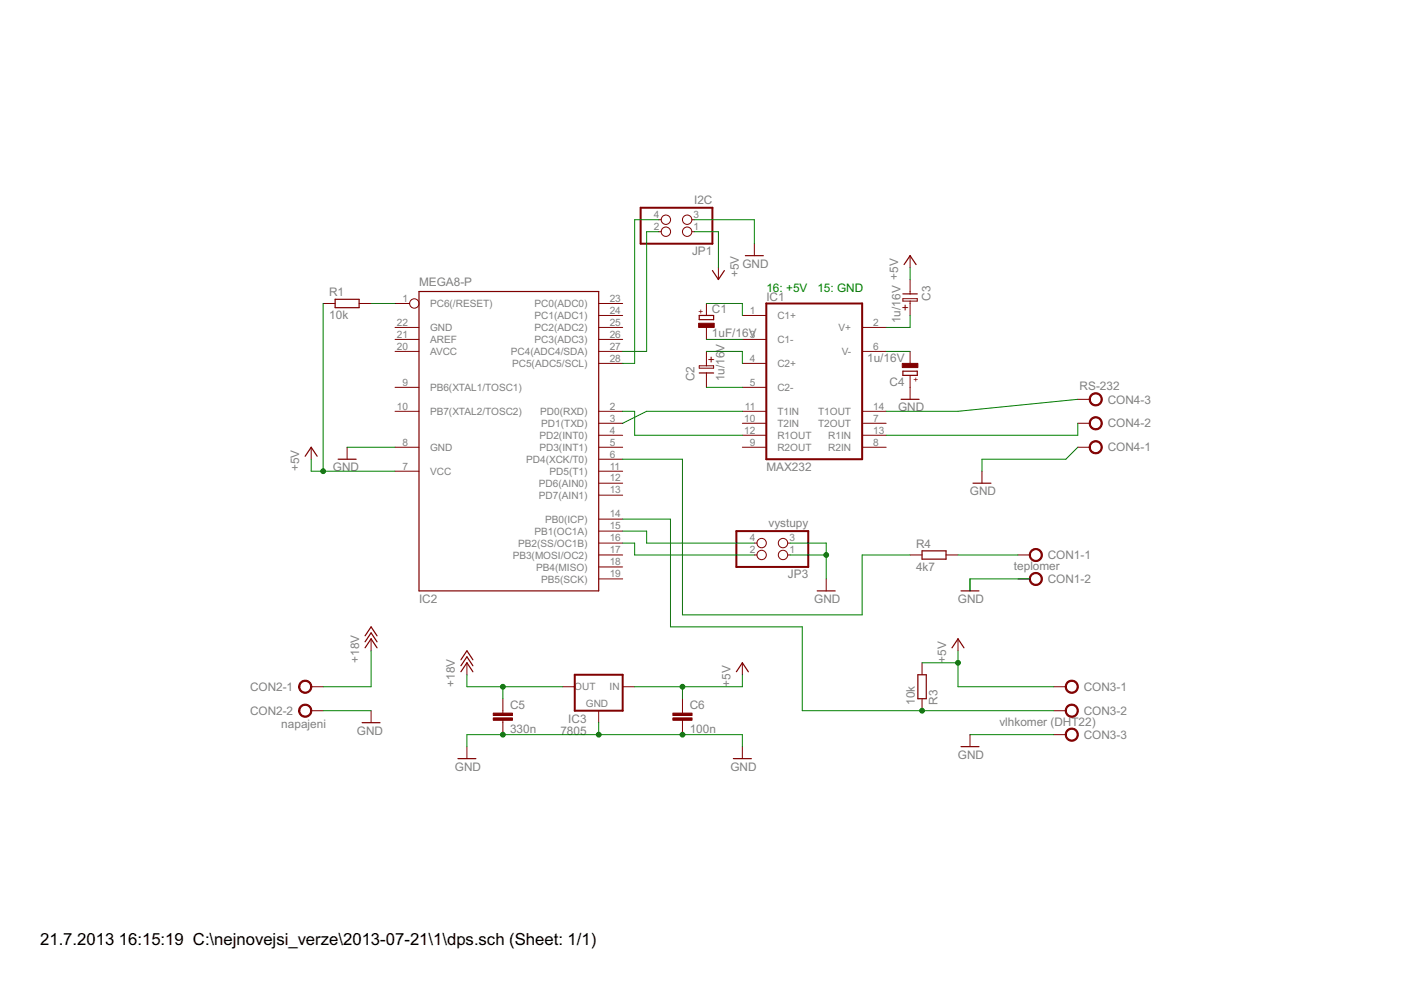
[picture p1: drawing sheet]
<svg xmlns="http://www.w3.org/2000/svg" width="297mm" height="210mm" viewBox="0 0 297 210" stroke-linecap="round" stroke-linejoin="round" font-family="sans-serif">
<path d="M135.8 44h15.2v7.7h-15.2zM162.5 64.3h20.3v33.1h-20.3zM156.1 112.6h15.3v7.6h-15.3zM121.9 143.1h10.1v7.6h-10.1z" fill="none" stroke="#800000" stroke-width=".42"/>
<g fill="none" stroke="#800000" stroke-width=".21">
<path d="M139.6 49.1h.6M139.6 46.6h.6M146.7 49.1h.5M146.7 46.6h.5M152.3 56.7v2.6M159.9 51.7v2.5M193 54.2v2.5M193 59.3v3M68.5 64.3h2.6M76.1 64.3h2.6M83.8 72h5M83.8 69.4h5"/>
<path d="M83.8 74.5h5M83.8 64.3h3M126.9 66.9h5.1M126.9 72h5.1M126.9 77h5.1M126.9 69.4h5.1M126.9 74.5h5.1M126.9 64.3h5.1M148.3 77.6h3v.5h-3zM149.8 64.3v2.6M149.8 69.4v2.6M149.8 74.5v3.1"/>
<path d="M149.8 79.1v3M157.4 66.9h5.1M157.4 72h5.1M157.4 77h5.1M182.8 69.4h5.1M182.8 74.5h5.1M191.4 63.3h3.1v.5h-3.1zM193 63.8v3.1M193 74.5v2.5M193 79.6v5.1M66 94.8v2.6M73.6 94.8v2.6"/>
<path d="M83.8 82.1h5M83.8 87.2h5M83.8 94.8h5M83.8 99.9h5M126.9 87.2h5.1M126.9 89.7h5.1M126.9 92.3h5.1M126.9 94.8h5.1M126.9 99.9h5.1M126.9 97.4h5.1M157.4 82.1h5.1M157.4 87.2h5.1"/>
<path d="M157.4 89.7h5.1M157.4 92.3h5.1M157.4 94.8h5.1M182.8 87.2h5.1M182.8 89.7h5.1M182.8 92.3h5.1M182.8 94.8h5.1M208.2 99.9v2.5M228.5 89.7h2.6M228.5 94.8h2.6M228.5 84.7h2.6M126.9 117.7h5.1"/>
<path d="M126.9 115.1h5.1M126.9 112.6h5.1M126.9 110.1h5.1M126.9 105h5.1M126.9 102.4h5.1M159.9 117.7h.6M159.9 115.1h.6M167 117.7h.6M167 115.1h.6M193 117.7h2.5M200.6 117.7h2.5M215.8 117.7h2.6"/>
<path d="M78.7 135.4v2.6M126.9 122.7h5.1M126.9 120.2h5.1M175.2 122.7v2.6M203.1 135.4v2.6M205.7 122.7v2.6M215.8 122.7h2.6M66 145.6h2.5M66 150.7h2.5M78.7 150.7v2.5M99 140.5v2.6M99 158.3v2.5"/>
<path d="M106.6 148.1v3.1M106.6 152.7v3.1M119.3 145.6h2.6M126.9 150.7v2.5M132 145.6h2.6M144.7 148.1v3.1M144.7 152.7v3.1M157.4 140.5v2.6M157.4 158.3v2.5M195.5 140.5v2.6M195.5 148.1v2.6M205.7 155.8v2.5"/>
<path d="M223.4 145.6h2.6M223.4 150.7h2.6M223.4 155.8h2.6"/>
<circle cx="141.2" cy="49.1" r=".99"/>
<circle cx="141.2" cy="46.6" r=".99"/>
<circle cx="145.7" cy="49.1" r=".99"/>
<circle cx="145.7" cy="46.6" r=".99"/>
<circle cx="87.8" cy="64.3" r=".99"/>
<circle cx="161.5" cy="115.1" r=".99"/>
<circle cx="161.5" cy="117.7" r=".99"/>
<circle cx="166" cy="115.1" r=".99"/>
<circle cx="166" cy="117.7" r=".99"/>
</g>
<g fill="none" stroke="#800000" stroke-width=".25">
<path d="M151 57.4l1.3 1.9 1.3-1.9M158 54.2h3.8M191.7 56.1l1.3-1.9 1.2 1.9M71.1 63.5h5v1.7h-5zM88.8 61.8h38.1v63.5h-38.1zM148.3 79.1h3M148.3 66.9h3v.9h-3zM191.4 62.3h3.1M191.4 78.7h3.1v.9h-3.1zM64.7 96.7l1.3-1.9 1.2 1.9M71.7 97.4h3.8M191.1 84.7h3.8"/>
<path d="M195.5 116.8h5.1v1.8h-5.1zM206.3 102.4h3.8M77.4 137.4l1.3-2 1.2 2M77.4 136.1l1.3-1.9 1.2 1.9M77.4 134.8l1.3-1.9 1.2 1.9M97.7 139.9l1.3-1.9 1.3 1.9M173.3 125.3h3.8M201.8 137.4l1.3-2 1.3 2M203.8 125.3h3.8M76.8 153.2h3.8M97.7 142.4l1.3-1.9 1.3 1.9M97.7 141.2l1.3-1.9 1.3 1.9"/>
<path d="M156.1 142.4l1.3-1.9 1.3 1.9M194.6 143.1h1.8v5h-1.8zM203.8 158.3h3.8M97.1 160.8h3.8M155.5 160.8h3.8"/>
</g>
<g fill="#800000" stroke="#800000" stroke-width=".21">
<path d="M104.6 152.2h4v.5h-4z"/>
<path d="M104.6 151.2h4v.5h-4z"/>
<path d="M142.7 152.2h4v.5h-4z"/>
<path d="M142.7 151.2h4v.5h-4z"/>
<path d="M191.3 77h3.3v.9h-3.3z"/>
<path d="M148.1 68.5h3.3v.9h-3.3z"/>
</g>
<g fill="#800000" stroke="#800000" stroke-width=".21">
<path d="M218.6 116.7a1.4 1.4 0 0 1 2.2 .3 1.4 1.4 0 0 1-.8 2 1.4 1.4 0 0 1-1.8-1.3h.3a1.14 1.14 0 0 1 1.7-1 1.14 1.14 0 0 1 .1 1.9 1.14 1.14 0 0 1-1.8-.6v-.3h-.3z" fill-rule="evenodd"/>
<path d="M218.6 121.8a1.4 1.4 0 0 1 2.2 .2 1.4 1.4 0 0 1-.8 2.1 1.4 1.4 0 0 1-1.8-1.4h.3a1.14 1.14 0 0 1 1.7-.9 1.14 1.14 0 0 1 .1 1.9 1.14 1.14 0 0 1-1.8-.7v-.3h-.3z" fill-rule="evenodd"/>
<path d="M63.7 144.7a1.4 1.4 0 0 1 2.2 .2 1.4 1.4 0 0 1-.8 2.1 1.4 1.4 0 0 1-1.8-1.4h.3a1.15 1.15 0 0 1 1.6-1.1 1.15 1.15 0 0 1 .3 1.9 1.15 1.15 0 0 1-1.9-.5v-.3h-.3z" fill-rule="evenodd"/>
<path d="M63.7 149.7a1.4 1.4 0 0 1 2.2 .3 1.4 1.4 0 0 1-.8 2 1.4 1.4 0 0 1-1.8-1.3h.3a1.15 1.15 0 0 1 1.6-1.1 1.15 1.15 0 0 1 .3 1.9 1.15 1.15 0 0 1-1.9-.5v-.3h-.3z" fill-rule="evenodd"/>
<path d="M226.2 144.7a1.4 1.4 0 0 1 2.2 .1 1.4 1.4 0 0 1-.8 2.1 1.4 1.4 0 0 1-1.8-1.3h.3a1.14 1.14 0 0 1 1.7-1 1.14 1.14 0 0 1 .1 2 1.14 1.14 0 0 1-1.8-.7v-.3h-.3z" fill-rule="evenodd"/>
<path d="M226.2 149.7a1.4 1.4 0 0 1 2.2 .2 1.4 1.4 0 0 1-.8 2.1 1.4 1.4 0 0 1-1.8-1.3h.3a1.14 1.14 0 0 1 1.7-1 1.14 1.14 0 0 1 .1 2 1.14 1.14 0 0 1-1.8-.7v-.3h-.3z" fill-rule="evenodd"/>
<path d="M226.2 154.8a1.4 1.4 0 0 1 2.2 .2 1.4 1.4 0 0 1-.8 2.1 1.4 1.4 0 0 1-1.8-1.3h.3a1.14 1.14 0 0 1 1.7-1 1.14 1.14 0 0 1 .1 1.9 1.14 1.14 0 0 1-1.8-.7v-.2h-.3z" fill-rule="evenodd"/>
<path d="M231.3 93.9a1.4 1.4 0 0 1 2.2 .2 1.4 1.4 0 0 1-.8 2 1.4 1.4 0 0 1-1.8-1.3h.3a1.14 1.14 0 0 1 1.7-.9 1.14 1.14 0 0 1 .1 1.9 1.14 1.14 0 0 1-1.8-.7v-.3h-.3z" fill-rule="evenodd"/>
<path d="M231.3 88.8a1.4 1.4 0 0 1 2.2 .2 1.4 1.4 0 0 1-.8 2.1 1.4 1.4 0 0 1-1.8-1.4h.3a1.14 1.14 0 0 1 1.7-.9 1.14 1.14 0 0 1 .1 1.9 1.14 1.14 0 0 1-1.8-.7v-.3h-.3z" fill-rule="evenodd"/>
<path d="M231.3 83.7a1.4 1.4 0 0 1 2.2 .2 1.4 1.4 0 0 1-.8 2.1 1.4 1.4 0 0 1-1.8-1.3h.3a1.14 1.14 0 0 1 1.7-1 1.14 1.14 0 0 1 .1 1.9 1.14 1.14 0 0 1-1.8-.7v-.2h-.3z" fill-rule="evenodd"/>
</g>
<g fill="none" stroke="#008000" stroke-width=".21">
<path d="M139.6 49.1h-2.5v25.4h-5.1M139.6 46.6h-5v30.4h-2.6M147.2 46.6h12.7v5.1M147.2 49.1h5.1v7.6M193 56.7v2.6M68.5 64.3v35.6M78.7 64.3h5.1M149.8 64.3h7.6v2.6M149.8 74.5h7.6v2.5M149.8 72h7.6M187.9 74.5h5.1M193 66.9v2.5h-5.1"/>
<path d="M66 97.4v2.5h17.8M73.6 94.8h10.2M132 97.4h12.7v33h38.1v-12.7h10.2M132 87.2h2.6v5.1h22.8M149.8 82.1h7.6M157.4 87.2h-20.3l-5.1 2.5M228.5 94.8l-2.5 2.6h-17.8v2.5M228.5 84.7l-25.4 2.5h-15.2M228.5 89.7v2.6h-40.6M132 110.1h10.2v22.8h27.9v17.8h53.3M132 115.1h2.6v2.6h25.3M132 112.6h5.1v2.5h22.8"/>
<path d="M167.6 115.1h7.6v7.6M167.6 117.7h7.6M203.1 117.7h12.7M78.7 138v7.6h-10.2M203.1 138v7.6h20.3M218.4 122.7h-12.7v2.6M68.5 150.7h10.2M99 158.3v-2.5h58.4v2.5M99 143.1v2.5h20.3M106.6 145.6v2.5M126.9 153.2v2.6M144.7 145.6v2.5"/>
<path d="M157.4 143.1v2.5h-22.8M195.5 140.5h7.6M205.7 155.8h17.7"/>
</g>
<g fill="#008000" stroke="#008000" stroke-width=".21">
<circle cx="175.2" cy="117.7" r=".51"/>
<circle cx="106.6" cy="155.8" r=".51"/>
<circle cx="126.9" cy="155.8" r=".51"/>
<circle cx="144.7" cy="155.8" r=".51"/>
<circle cx="106.6" cy="145.6" r=".51"/>
<circle cx="144.7" cy="145.6" r=".51"/>
<circle cx="68.5" cy="99.9" r=".51"/>
<circle cx="203.1" cy="140.5" r=".51"/>
<circle cx="195.5" cy="150.7" r=".51"/>
</g>
<g font-size="4">
<text x="8.5" y="200.4">21.7.2013</text>
<text x="25.2" y="200.4">16:15:19 C:\nejnovejsi_verze\2013-07-21\1\dps.sch (Sheet: 1/1)</text>
</g>
<g font-size="2.8" fill="#808080">
<text x="147.2" y="43.3">I2C</text>
<text x="146.7" y="54.1">JP1</text>
<text x="156.6" y="58.7" transform="rotate(-90 156.6 58.7)">+5V</text>
<text x="157.4" y="56.7">GND</text>
<text x="69.8" y="62.9">R1</text>
<text x="88.8" y="60.5">MEGA8-P</text>
<text x="162.5" y="63.7">IC1</text>
<text x="197.3" y="63.7" transform="rotate(-90 197.3 63.7)">C3</text>
<text x="69.8" y="67.7">10k</text>
<text x="150.9" y="71.5">1uF/16V</text>
<text x="150.9" y="66.4">C1</text>
<text x="190.9" y="68.5" transform="rotate(-90 190.9 68.5)">1u/16V +5V</text>
<text x="183.9" y="76.8">1u/16V</text>
<text x="147.2" y="80.9" transform="rotate(-90 147.2 80.9)">C2</text>
<text x="153.6" y="80.9" transform="rotate(-90 153.6 80.9)">1u/16V</text>
<text x="188.6" y="81.8">C4</text>
<text x="228.9" y="82.8">RS-232</text>
<text x="190.4" y="87.2">GND</text>
<text x="234.9" y="85.6">CON4-3</text>
<text x="234.9" y="95.7">CON4-1</text>
<text x="234.9" y="90.6">CON4-2</text>
<text x="63.4" y="99.9" transform="rotate(-90 63.4 99.9)">+5V</text>
<text x="70.6" y="99.9">GND</text>
<text x="162.5" y="99.9">MAX232</text>
<text x="205.7" y="105">GND</text>
<text x="163" y="111.8">vystupy</text>
<text x="194.2" y="116.2">R4</text>
<text x="222.2" y="118.6">CON1-1</text>
<text x="167.1" y="122.6">JP3</text>
<text x="194.2" y="121">4k7</text>
<text x="215" y="120.9">teplomer</text>
<text x="222.2" y="123.6">CON1-2</text>
<text x="88.8" y="127.8">IC2</text>
<text x="172.6" y="127.8">GND</text>
<text x="203.1" y="127.8">GND</text>
<text x="76.1" y="140.5" transform="rotate(-90 76.1 140.5)">+18V</text>
<text x="200.6" y="140.5" transform="rotate(-90 200.6 140.5)">+5V</text>
<text x="53" y="146.5">CON2-1</text>
<text x="96.5" y="145.6" transform="rotate(-90 96.5 145.6)">+18V</text>
<text x="154.9" y="145.6" transform="rotate(-90 154.9 145.6)">+5V</text>
<text x="194" y="149.4" transform="rotate(-90 194 149.4)">10k</text>
<text x="198.8" y="149.4" transform="rotate(-90 198.8 149.4)">R3</text>
<text x="229.8" y="146.5">CON3-1</text>
<text x="53" y="151.6">CON2-2</text>
<text x="59.6" y="154.4">napajeni</text>
<text x="75.7" y="155.8">GND</text>
<text x="108.1" y="155.4">330n</text>
<text x="108.1" y="150.3">C5</text>
<text x="118.8" y="155.8">7805</text>
<text x="120.5" y="153.2">IC3</text>
<text x="146.2" y="155.4">100n</text>
<text x="146.2" y="150.3">C6</text>
<text x="211.9" y="153.9">vlhkomer (DHT22)</text>
<text x="229.8" y="151.6">CON3-2</text>
<text x="203.1" y="160.8">GND</text>
<text x="229.8" y="156.7">CON3-3</text>
<text x="96.5" y="163.4">GND</text>
<text x="154.9" y="163.4">GND</text>
</g>
<g font-size="2.8" fill="#008000">
<text x="162.5" y="61.8">16: +5V</text>
<text x="173.3" y="61.8">15: GND</text>
</g>
<g font-size="2.8" fill="#800000">
<text x="192.8" y="65.9" transform="rotate(-90 192.8 65.9)">+</text>
<text x="151.7" y="76.9" transform="rotate(-90 151.7 76.9)">+</text>
</g>
<g font-size="2.4" fill="#808080">
<text x="138.6" y="46.2">4</text>
<text x="147" y="46.2">3</text>
<text x="138.6" y="48.8">2</text>
<text x="147" y="48.8">1</text>
<text x="85.3" y="64">1</text>
<text x="91.2" y="65.1">PC6(/RESET)</text>
<text x="113.3" y="65.1">PC0(ADC0)</text>
<text x="129.3" y="64">23</text>
<text x="84.1" y="69.1">22</text>
<text x="84.1" y="71.6">21</text>
<text x="91.2" y="70.2">GND</text>
<text x="113.3" y="70.2">PC2(ADC2)</text>
<text x="113.3" y="67.7">PC1(ADC1)</text>
<text x="129.3" y="71.6">26</text>
<text x="129.3" y="69.1">25</text>
<text x="129.3" y="66.5">24</text>
<text x="159" y="66.5">1</text>
<text x="159" y="71.6">3</text>
<text x="164.8" y="67.7">C1+</text>
<text x="177.8" y="70.2">V+</text>
<text x="185.1" y="69.1">2</text>
<text x="84.1" y="74.2">20</text>
<text x="91.2" y="72.7">AREF</text>
<text x="91.2" y="75.3">AVCC</text>
<text x="108.3" y="75.3">PC4(ADC4/SDA)</text>
<text x="108.6" y="77.8">PC5(ADC5/SCL)</text>
<text x="113.3" y="72.7">PC3(ADC3)</text>
<text x="129.3" y="76.7">28</text>
<text x="129.3" y="74.2">27</text>
<text x="159" y="76.7">4</text>
<text x="164.8" y="72.7">C1-</text>
<text x="164.8" y="77.8">C2+</text>
<text x="178.4" y="75.3">V-</text>
<text x="185.1" y="74.2">6</text>
<text x="85.3" y="81.8">9</text>
<text x="91.2" y="82.9">PB6(XTAL1/TOSC1)</text>
<text x="159" y="81.8">5</text>
<text x="164.8" y="82.9">C2-</text>
<text x="84.1" y="86.9">10</text>
<text x="91.2" y="88">PB7(XTAL2/TOSC2)</text>
<text x="114.5" y="88">PD0(RXD)</text>
<text x="129.3" y="89.4">3</text>
<text x="129.3" y="86.9">2</text>
<text x="157.8" y="89.4">10</text>
<text x="157.9" y="86.9">11</text>
<text x="164.8" y="88">T1IN</text>
<text x="173.4" y="88">T1OUT</text>
<text x="185.1" y="86.9">14</text>
<text x="185.1" y="89.4">7</text>
<text x="85.3" y="94.5">8</text>
<text x="91.2" y="95.6">GND</text>
<text x="114.4" y="95.6">PD3(INT1)</text>
<text x="114.4" y="93">PD2(INT0)</text>
<text x="114.8" y="90.5">PD1(TXD)</text>
<text x="129.3" y="94.5">5</text>
<text x="129.3" y="91.9">4</text>
<text x="157.8" y="91.9">12</text>
<text x="159" y="94.5">9</text>
<text x="164.8" y="90.5">T2IN</text>
<text x="164.8" y="93">R1OUT</text>
<text x="164.8" y="95.6">R2OUT</text>
<text x="173.4" y="90.5">T2OUT</text>
<text x="175.6" y="93">R1IN</text>
<text x="175.6" y="95.6">R2IN</text>
<text x="185.1" y="91.9">13</text>
<text x="185.1" y="94.5">8</text>
<text x="85.3" y="99.5">7</text>
<text x="91.2" y="100.7">VCC</text>
<text x="111.6" y="98.1">PD4(XCK/T0)</text>
<text x="116.5" y="100.7">PD5(T1)</text>
<text x="129.3" y="99.5">11</text>
<text x="129.3" y="97">6</text>
<text x="114.3" y="105.7">PD7(AIN1)</text>
<text x="114.3" y="103.2">PD6(AIN0)</text>
<text x="129.3" y="104.6">13</text>
<text x="129.3" y="102.1">12</text>
<text x="113.3" y="113.4">PB1(OC1A)</text>
<text x="115.6" y="110.8">PB0(ICP)</text>
<text x="129.3" y="112.2">15</text>
<text x="129.3" y="109.7">14</text>
<text x="108.7" y="118.4">PB3(MOSI/OC2)</text>
<text x="109.9" y="115.9">PB2(SS/OC1B)</text>
<text x="129.3" y="119.9">18</text>
<text x="129.3" y="117.3">17</text>
<text x="129.3" y="114.8">16</text>
<text x="159" y="117.3">2</text>
<text x="159" y="114.8">4</text>
<text x="167.4" y="117.3">1</text>
<text x="167.4" y="114.8">3</text>
<text x="113.7" y="121">PB4(MISO)</text>
<text x="114.8" y="123.5">PB5(SCK)</text>
<text x="129.3" y="122.4">19</text>
<text x="121.8" y="146.2">OUT</text>
<text x="124.2" y="149.9">GND</text>
<text x="129.2" y="146.2">IN</text>
</g>
<g font-size="2" fill="#800000">
<text x="149.2" y="66.5" transform="rotate(-90 149.2 66.5)">+</text>
<text x="194.8" y="81" transform="rotate(-90 194.8 81)">+</text>
</g>
</svg>
